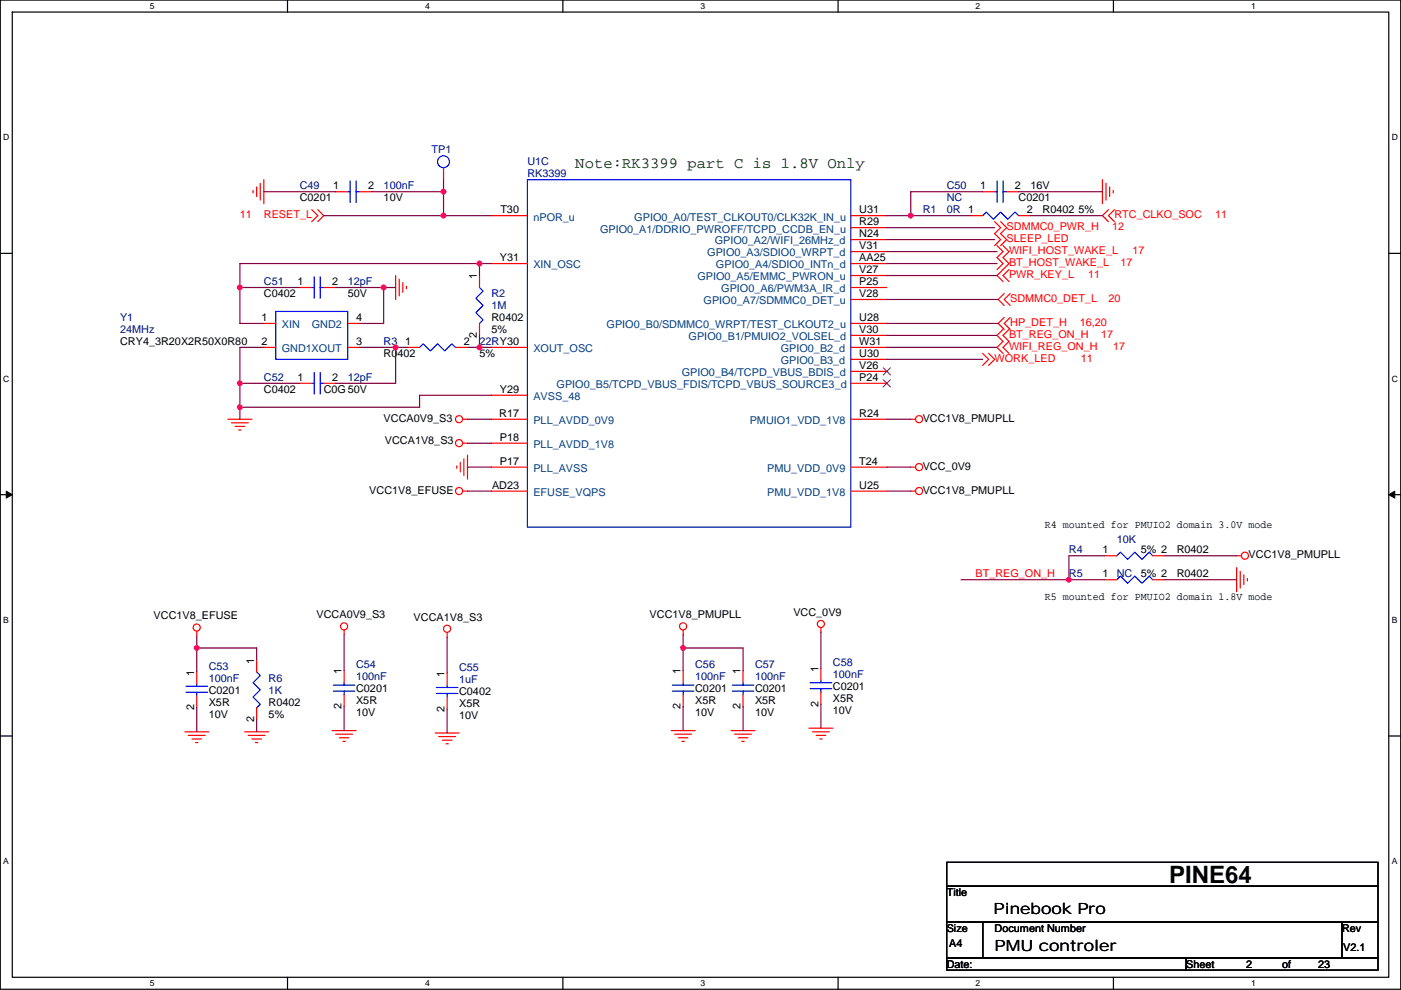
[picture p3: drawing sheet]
<svg xmlns="http://www.w3.org/2000/svg" width="297mm" height="210mm" viewBox="0 0 297 210" stroke-linecap="round" stroke-linejoin="round" font-family="sans-serif">
<path d="M.1 0h296.9v209.8h-296.9zM2.6 2.6h291.8v204.7h-291.8z" fill="none" stroke="#000" stroke-width=".25"/>
<g fill="#fff">
<path d="M31.8 .3h1v2h-1z"/>
<path d="M31.8 207.5h1v2.1h-1z"/>
</g>
<path d="M61 0v2.6M61 207.3v2.5" fill="none" stroke="#000" stroke-width=".25"/>
<g fill="#fff">
<path d="M90.1 .3h1v2h-1z"/>
<path d="M90.1 207.5h1v2.1h-1z"/>
</g>
<path d="M119.3 0v2.6M119.3 207.3v2.5" fill="none" stroke="#000" stroke-width=".25"/>
<g fill="#fff">
<path d="M148.5 .3h1v2h-1z"/>
<path d="M148.5 207.5h1v2.1h-1z"/>
</g>
<path d="M177.7 0v2.6M177.7 207.3v2.5" fill="none" stroke="#000" stroke-width=".25"/>
<g fill="#fff">
<path d="M206.9 .3h1v2h-1z"/>
<path d="M206.9 207.5h1v2.1h-1z"/>
</g>
<path d="M236.1 0v2.6M236.1 207.3v2.5" fill="none" stroke="#000" stroke-width=".25"/>
<g fill="#fff">
<path d="M265.2 .3h1v2h-1z"/>
<path d="M265.2 207.5h1v2.1h-1z"/>
<path d="M.7 28.2h1.3v2h-1.3z"/>
<path d="M295.1 28.2h1.3v2h-1.3z"/>
<path d="M.7 79.3h1.3v2.1h-1.3z"/>
<path d="M295.1 79.3h1.3v2.1h-1.3z"/>
</g>
<path d="M.1 53.7h2.5M294.4 53.7h2.6" fill="none" stroke="#000" stroke-width=".25"/>
<g fill="#fff">
<path d="M.7 130.5h1.2v2h-1.2z"/>
<path d="M295.1 130.5h1.2v2h-1.2z"/>
</g>
<path d="M.1 104.9h2.5M294.4 104.9h2.6" fill="none" stroke="#000" stroke-width=".25"/>
<g fill="#000" stroke="#000" stroke-width=".21">
<path d="M1.3 104.2l1.3 .7-1.3 .7z" fill-rule="evenodd"/>
<path d="M294.4 104.9l1.3-.7v1.4z" fill-rule="evenodd"/>
</g>
<g fill="#fff">
<path d="M.7 181.7h1.2v2h-1.2z"/>
<path d="M295.1 181.7h1.2v2h-1.2z"/>
</g>
<path d="M.1 156.1h2.5M294.4 156.1h2.6M200.7 195.6h7.6v7.6h-7.6zM200.7 182.9h91.5v5.1h-91.5zM200.7 188h91.5v7.6h-91.5zM208.3 195.6h76.2v7.6h-76.2zM284.5 195.6h7.7v7.6h-7.7zM200.7 203.2h50.8v2.6h-50.8zM251.5 203.2h40.7v2.6h-40.7z" fill="none" stroke="#000" stroke-width=".25"/>
<g fill="none" stroke="#f00" stroke-width=".25">
<path d="M54.4 39.6v2.1M55.2 38.9v3.5M55.9 38.1v5.1M94 35.6v2.5M233.7 38.1v5.1M234.5 38.9v3.5M235.3 39.6v2.1M53.7 40.4v.5M66.1 44.5l1.3 1.2-1.3 1.3M67.4 44.5l1.2 1.2-1.2 1.3M71.2 40.7h2.5M76.3 40.7h2.5"/>
<path d="M83.9 58.4v5.1M84.6 59.2v3.6M85.4 60v2M101.7 58.4v2.6M104.2 55.9h7.6M104.2 45.7h7.6M180.4 55.9h7.6M180.4 45.7h7.6M180.4 48.3h7.6M180.4 50.8h7.6M180.4 53.4h7.6M180.4 58.4h7.6"/>
<path d="M205.8 45.7h2.5M208.3 40.7h2.6M210.9 47l1.3 1.3-1.3 1.3 1.3 1.2-1.3 1.3M211.4 52.1l1.3 1.3-1.3 1.2 1.3 1.3-1.3 1.3M212.2 47l1.2 1.3-1.2 1.3 1.2 1.2-1.2 1.3M212.7 52.1l1.2 1.3-1.2 1.2 1.2 1.3-2.5 2.5 1.3 1.3M213.4 40.7h2.6M213.9 57.2l-1.2 1.2 1.2 1.3M216 45.7h2.5M235 44.5l-1.3 1.2 1.3 1.3M236 40.4v.5M236.3 44.5l-1.3 1.2 1.3 1.3"/>
<path d="M55.9 73.7h2.6M55.9 68.6h2.6M63.6 61h2.5M68.6 61h2.6M73.7 73.7h2.6M73.7 68.6h2.6M86.2 60.7v.5M86.4 73.7h2.6M96.6 73.7h2.5M101.7 68.6v2.5M104.2 73.7h7.6M180.4 73.7h7.6"/>
<path d="M180.4 61h7.6M180.4 68.6h7.6M180.4 78.8h7.6M180.4 76.2h7.6M180.4 71.1h7.6M180.4 63.5h7.6M208.3 75l1.3 1.2-1.3 1.3M209.6 75l1.3 1.2-1.3 1.3M212.7 69.9l-1.3 1.2 1.3 1.3-1.3 1.3 1.3 1.3M212.9 62.3l-1.3 1.2 1.3 1.3M212.9 67.3l-1.3 1.3 1.3 1.3M213.9 69.9l-1.2 1.2 1.2 1.3-1.2 1.3 1.2 1.3"/>
<path d="M214.2 62.3l-1.3 1.2 1.3 1.3M214.2 67.3l-1.3 1.3 1.3 1.3M48.3 88.9h5.1M49.1 89.7h3.5M49.8 90.4h2.1M50.6 91.2h.5M63.6 81.3h2.5M68.6 81.3h2.6M96.8 98.8v.5M97.6 98.1v2M98.1 94h1M98.1 88.9h1"/>
<path d="M98.4 97.3v3.6M99.1 96.5v5.1M104.2 94h7.6M104.2 88.9h7.6M104.2 99.1h7.6M104.2 83.8h7.6M180.4 88.9h7.6M180.4 99.1h7.6M180.4 81.3h7.6M193.1 88.9h1M193.1 99.1h1M98.1 104.2h1"/>
<path d="M104.2 104.2h7.6M180.4 104.2h7.6M193.1 104.2h1M234.2 117.9h2.6M244.4 117.9h2.5M262.2 117.9h1M41.7 133.9v1M54.4 140v2.5M73 133.6v1M94.8 134.1v1M144.8 133.6v1M174 133.1v1"/>
<path d="M234.2 123h2.6M244.4 123h2.5M262.2 120.4v5.1M263 121.2v3.5M263.7 121.9v2.1M264.5 122.7v.5M39.2 155.2h5.1M39.9 156h3.6M40.7 156.7h2M41.5 157.5h.5M41.7 142.5v2.6M41.7 147.6v2.5"/>
<path d="M51.9 155.2h5.1M52.6 156h3.6M53.4 156.7h2M54.2 157.5h.5M54.4 150.1v2.6M70.4 155h5.1M71.2 155.7h3.5M71.9 156.5h2.1M72.7 157.2h.5M73 142.3v2.5M73 147.3v2.6M92.3 155.5h5"/>
<path d="M93 156.2h3.6M93.8 157h2M94.5 157.8h.6M94.8 142.8v2.5M94.8 147.8v2.6M142.3 155h5.1M143.1 155.7h3.5M143.8 156.5h2.1M144.6 157.2h.5M144.8 142.3v2.5M144.8 147.3v2.6M155 155h5.1"/>
<path d="M155.8 155.7h3.5M156.5 156.5h2.1M157.3 157.2h.5M157.5 142.3v2.5M157.5 147.3v2.6M171.5 154.5h5.1M172.3 155.2h3.5M173 156h2.1M173.8 156.7h.5M174 141.8v2.5M174 146.8v2.6"/>
<circle cx="97.3" cy="94" r=".76"/>
<circle cx="97.3" cy="88.9" r=".76"/>
<circle cx="194.9" cy="88.9" r=".76"/>
<circle cx="194.9" cy="99.1" r=".76"/>
<circle cx="97.3" cy="104.1" r=".76"/>
<circle cx="194.9" cy="104.1" r=".76"/>
<circle cx="264" cy="117.9" r=".76"/>
<circle cx="41.7" cy="133.1" r=".76"/>
<circle cx="72.9" cy="132.8" r=".76"/>
<circle cx="94.8" cy="133.4" r=".76"/>
<circle cx="144.8" cy="132.8" r=".76"/>
<circle cx="174" cy="132.3" r=".76"/>
</g>
<g fill="none" stroke="#00f" stroke-width=".25">
<path d="M74.2 38.4v4.5M75.5 38.4v4.5M111.8 38.1h68.6v73.7h-68.6zM211.4 38.4v4.5M212.7 38.4v4.5M66.6 58.7v4.6M67.9 58.7v4.6M73.7 40.7h.5M75.5 40.7h.8M208.3 45.7l.8-.7 1.5 1.5 1.5-1.5 1.6 1.5 1.5-1.5 .8 .7M210.9 40.7h.5M212.7 40.7h.7"/>
<path d="M58.5 66.1h15.2v10.1h-15.2zM66.1 61h.5M66.6 79v4.6M67.9 79v4.6M67.9 61h.7M89 73.7l.7-.8 1.5 1.5 1.6-1.5 1.5 1.5 1.5-1.5 .8 .8M101.7 61l.7 .7-1.5 1.6 1.5 1.5-1.5 1.5 1.5 1.5-.7 .8M66.1 81.3h.5M67.9 81.3h.7M236.8 117.9l.8-.8 1.5 1.5 1.5-1.5 1.5 1.5 1.5-1.5 .8 .8M236.8 123l.8-.8 1.5 1.5 1.5-1.5 1.5 1.5 1.5-1.5 .8 .8M39.4 146.8h4.6"/>
<path d="M39.4 145.6h4.6M41.7 145.1v.5M41.7 146.8v.8M54.4 142.5l.8 .8-1.5 1.5 1.5 1.5-1.5 1.5 1.5 1.6-.8 .7M70.7 146.6h4.5M70.7 145.3h4.5M73 144.8v.5M73 146.6v.7M92.5 147.1h4.6M92.5 145.8h4.6M94.8 145.3v.5M94.8 147.1v.7"/>
<path d="M142.6 146.6h4.5M142.6 145.3h4.5M144.8 144.8v.5M144.8 146.6v.7M155.3 146.6h4.5M155.3 145.3h4.5M157.5 144.8v.5M157.5 146.6v.7M171.8 146.1h4.5M171.8 144.8h4.5M174 144.3v.5M174 146.1v.7"/>
<circle cx="94" cy="34.3" r="1.26"/>
</g>
<path d="M187.3 78l1.5 1.5M188.8 78l-1.6 1.5M187.3 80.5l1.5 1.6M188.8 80.5l-1.6 1.6" fill="none" stroke="#804000" stroke-width=".21"/>
<g fill="none" stroke="#800040" stroke-width=".25">
<path d="M94 38.1v7.6M55.9 40.7h15.3M68.6 45.7h35.6M78.8 40.7h15.2M101.7 55.9v2.5M104.2 55.9h-53.3v5.1h12.7M188 48.3h22.9M188 55.9h23.4M188 58.4h23.4M188 53.4h23.4M188 50.8h22.9M193.1 45.7h12.7"/>
<path d="M208.3 40.7h-15.2v5h-5.1M216 40.7h17.7M218.5 45.7h15.2M50.9 61v7.6h5M55.9 73.7h-5v7.6h12.7M71.2 61h12.7M76.3 73.7h10.1M81.3 61v7.6h-5M83.9 73.7v7.6h-12.7M99.1 73.7h5.1M101.7 71.1v2.6M188 76.2h20.3"/>
<path d="M188 73.7h23.4M188 71.1h23.4M188 68.6h23.6M188 63.5h23.6M50.9 81.3v7.6M99.1 99.1h5.1M99.1 94h5.1M99.1 88.9h5.1M104.2 83.8h-15.2v2.6h-38.1M188 88.9h5.1M188 99.1h5.1M99.1 104.2h5.1"/>
<path d="M188 104.2h5.1M234.2 117.9h-7.6v5.1M246.9 117.9h15.3M41.7 134.9v7.6M41.7 137.4h12.7v2.6M73 134.6v7.7M94.8 135.1v7.7M144.8 134.6v2.8h12.7v4.9M144.8 137.4v4.9M174 134.1v7.7M203.8 123h30.4M246.9 123h15.3"/>
<path d="M41.7 150.1v5.1M54.4 152.7v2.5M73 149.9v5.1M94.8 150.4v5.1M144.8 149.9v5.1M157.5 149.9v5.1M174 149.4v5.1"/>
</g>
<g fill="#f0f" stroke="#f0f" stroke-width=".25">
<circle cx="101.6" cy="73.7" r=".5"/>
<circle cx="94" cy="45.7" r=".5"/>
<circle cx="83.9" cy="73.7" r=".5"/>
<circle cx="101.6" cy="55.9" r=".5"/>
<circle cx="50.8" cy="81.3" r=".5"/>
<circle cx="50.8" cy="61" r=".5"/>
<circle cx="81.3" cy="61" r=".5"/>
<circle cx="193.1" cy="45.7" r=".5"/>
<circle cx="94" cy="40.6" r=".5"/>
<circle cx="41.7" cy="137.4" r=".5"/>
<circle cx="50.8" cy="86.4" r=".5"/>
<circle cx="144.8" cy="137.4" r=".5"/>
<circle cx="226.6" cy="122.9" r=".5"/>
</g>
<text font-size="5.1" x="247.9" y="187.2">PINE64</text>
<text font-size="3.3" fill="#004000" x="122" y="35.7">Note:RK3399 part C is 1.8V Only</text>
<g font-size="3.3">
<text x="210.6" y="193.9">Pinebook Pro</text>
<text x="210.9" y="201.8">PMU controler</text>
</g>
<g font-size="2.3" fill="#000080">
<text x="91.5" y="32.6">TP1</text>
<text x="111.8" y="35.1">U1C</text>
<text x="63.6" y="40.2">C49</text>
<text x="81.3" y="40.2">100nF</text>
<text x="111.8" y="37.6">RK3399</text>
<text x="200.7" y="40.2">C50</text>
<text x="195.6" y="45.3">R1</text>
<text x="200.7" y="45.3">0R</text>
<text x="200.7" y="42.7">NC</text>
<text x="55.9" y="60.5">C51</text>
<text x="73.7" y="60.5">12pF</text>
<text x="104.2" y="63">R2</text>
<text x="104.2" y="65.6">1M</text>
<text x="25.5" y="68.1">Y1</text>
<text x="25.5" y="70.7">24MHz</text>
<text x="81.3" y="73.2">R3</text>
<text x="101.7" y="73.2">22RY30</text>
<text x="55.9" y="80.8">C52</text>
<text x="73.7" y="80.8">12pF</text>
<text x="226.6" y="117.4">R4</text>
<text x="236.8" y="115.1">10K</text>
<text x="226.6" y="122.5">R5</text>
<text x="236.8" y="122.5">NC</text>
<text x="44.3" y="142">C53</text>
<text x="75.5" y="141.8">C54</text>
<text x="97.3" y="142.3">C55</text>
<text x="147.4" y="141.8">C56</text>
<text x="160.1" y="141.8">C57</text>
<text x="176.6" y="141.3">C58</text>
<text x="176.6" y="143.8">100nF</text>
<text x="44.3" y="144.6">100nF</text>
<text x="57" y="144.6">R6</text>
<text x="57" y="147.1">1K</text>
<text x="75.5" y="144.3">100nF</text>
<text x="97.3" y="144.8">1uF</text>
<text x="147.4" y="144.3">100nF</text>
<text x="160.1" y="144.3">100nF</text>
</g>
<g font-size="2.3">
<text x="70.7" y="40.1">1</text>
<text x="78" y="40.1">2</text>
<text x="207.8" y="40.1">1</text>
<text x="215.2" y="40.1">2</text>
<text x="218.5" y="40.2">16V</text>
<text x="63.6" y="42.7">C0201</text>
<text x="81.3" y="42.7">10V</text>
<text x="106.1" y="45.2">T30</text>
<text x="182.2" y="47.8">R29</text>
<text x="182.2" y="45.2">U31</text>
<text x="205.3" y="45.2">1</text>
<text x="216" y="42.7">C0201</text>
<text x="217.7" y="45.2">2</text>
<text x="221" y="45.3">R0402 5%</text>
<text x="182.2" y="52.8">V31</text>
<text x="182.2" y="50.3">N24</text>
<text x="101.1" y="59.2" transform="rotate(-90 101.1 59.2)">1</text>
<text x="106" y="55.4">Y31</text>
<text x="182.2" y="55.4">AA25</text>
<text x="182.2" y="57.9">V27</text>
<text x="55.9" y="63">C0402</text>
<text x="63.1" y="60.5">1</text>
<text x="70.4" y="60.5">2</text>
<text x="73.7" y="63">50V</text>
<text x="182.2" y="63">V28</text>
<text x="182.2" y="60.5">P25</text>
<text x="55.4" y="68.1">1</text>
<text x="75.5" y="68.1">4</text>
<text x="101.1" y="71.7" transform="rotate(-90 101.1 71.7)">2</text>
<text x="104.2" y="68.1">R0402</text>
<text x="104.2" y="70.7">5%</text>
<text x="182.2" y="68.1">U28</text>
<text x="182.2" y="70.6">V30</text>
<text x="25.5" y="73.2">CRY4_3R20X2R50X0R80</text>
<text x="55.4" y="73.2">2</text>
<text x="75.5" y="73.2">3</text>
<text x="81.3" y="75.7">R0402</text>
<text x="85.9" y="73.2">1</text>
<text x="98.4" y="73.2">2</text>
<text x="101.7" y="75.7">5%</text>
<text x="182.2" y="75.7">U30</text>
<text x="182.2" y="73.2">W31</text>
<text x="55.9" y="83.4">C0402</text>
<text x="63.1" y="80.8">1</text>
<text x="68.6" y="83.4">C0G50V</text>
<text x="70.4" y="80.8">2</text>
<text x="106" y="83.3">Y29</text>
<text x="182.2" y="80.8">P24</text>
<text x="182.2" y="78.2">V26</text>
<text x="81.3" y="89.5">VCCA0V9_S3</text>
<text x="105.9" y="88.4">R17</text>
<text x="182.2" y="88.4">R24</text>
<text x="195.6" y="89.5">VCC1V8_PMUPLL</text>
<text x="81.6" y="94.3">VCCA1V8_S3</text>
<text x="106" y="93.5">P18</text>
<text x="106" y="98.6">P17</text>
<text x="182.2" y="98.6">T24</text>
<text x="195.6" y="99.6">VCC_0V9</text>
<text x="78.3" y="104.7">VCC1V8_EFUSE</text>
<text x="104.3" y="103.6">AD23</text>
<text x="182.2" y="103.6">U25</text>
<text x="195.6" y="104.7">VCC1V8_PMUPLL</text>
<text x="221.5" y="112.1">R4 mounted for PMUIO2 domain 3.0V mode</text>
<text x="233.7" y="117.3">1</text>
<text x="241.9" y="117.4">5% 2</text>
<text x="249.5" y="117.4">R0402</text>
<text x="264.7" y="118.4">VCC1V8_PMUPLL</text>
<text x="233.7" y="122.4">1</text>
<text x="241.9" y="122.5">5% 2</text>
<text x="249.5" y="122.5">R0402</text>
<text x="32.6" y="131.4">VCC1V8_EFUSE</text>
<text x="67.1" y="131.1">VCCA0V9_S3</text>
<text x="87.7" y="131.6">VCCA1V8_S3</text>
<text x="137.7" y="131.1">VCC1V8_PMUPLL</text>
<text x="168.2" y="130.6">VCC_0V9</text>
<text x="221.5" y="127.3">R5 mounted for PMUIO2 domain 1.8V mode</text>
<text x="41.2" y="143.3" transform="rotate(-90 41.2 143.3)">1</text>
<text x="53.9" y="140.7" transform="rotate(-90 53.9 140.7)">1</text>
<text x="72.4" y="143" transform="rotate(-90 72.4 143)">1</text>
<text x="94.3" y="143.5" transform="rotate(-90 94.3 143.5)">1</text>
<text x="144.3" y="143" transform="rotate(-90 144.3 143)">1</text>
<text x="157" y="143" transform="rotate(-90 157 143)">1</text>
<text x="173.5" y="142.5" transform="rotate(-90 173.5 142.5)">1</text>
<text x="44.3" y="147.1">C0201</text>
<text x="44.3" y="149.6">X5R</text>
<text x="57" y="149.6">R0402</text>
<text x="75.5" y="146.9">C0201</text>
<text x="75.5" y="149.4">X5R</text>
<text x="97.3" y="147.4">C0402</text>
<text x="97.3" y="149.9">X5R</text>
<text x="147.4" y="146.9">C0201</text>
<text x="147.4" y="149.4">X5R</text>
<text x="160.1" y="146.9">C0201</text>
<text x="160.1" y="149.4">X5R</text>
<text x="173.5" y="149.9" transform="rotate(-90 173.5 149.9)">2</text>
<text x="176.6" y="146.3">C0201</text>
<text x="176.6" y="148.9">X5R</text>
<text x="41.2" y="150.7" transform="rotate(-90 41.2 150.7)">2</text>
<text x="44.3" y="152.2">10V</text>
<text x="53.9" y="153.2" transform="rotate(-90 53.9 153.2)">2</text>
<text x="57" y="152.2">5%</text>
<text x="72.4" y="150.4" transform="rotate(-90 72.4 150.4)">2</text>
<text x="75.5" y="151.9">10V</text>
<text x="94.3" y="150.9" transform="rotate(-90 94.3 150.9)">2</text>
<text x="97.3" y="152.4">10V</text>
<text x="144.3" y="150.4" transform="rotate(-90 144.3 150.4)">2</text>
<text x="147.4" y="151.9">10V</text>
<text x="157" y="150.4" transform="rotate(-90 157 150.4)">2</text>
<text x="160.1" y="151.9">10V</text>
<text x="176.6" y="151.4">10V</text>
<text x="200.7" y="190">Title</text>
<text x="200.7" y="197.7">Size</text>
<text x="210.9" y="197.7">Document Number</text>
<text x="284.5" y="197.7">Rev</text>
<text x="201.2" y="201">A4</text>
<text x="284.8" y="201.7">V2.1</text>
<text x="200.7" y="205.3">Date:</text>
<text x="251.5" y="205.3">Sheet</text>
<text x="264.2" y="205.3">2</text>
<text x="271.8" y="205.3">of</text>
<text x="279.5" y="205.3">23</text>
</g>
<g font-size="2.3" fill="#f00">
<text x="50.9" y="46.3">11</text>
<text x="55.9" y="46.3">RESET_L</text>
<text x="236.3" y="46.3">RTC_CLKO_SOC</text>
<text x="257.6" y="46.3">11</text>
<text x="213.4" y="48.8">SDMMC0_PWR_H</text>
<text x="213.4" y="51.4">SLEEP_LED</text>
<text x="213.9" y="53.9">WIFI_HOST_WAKE_L</text>
<text x="235.8" y="48.8">12</text>
<text x="240.1" y="53.9">17</text>
<text x="213.9" y="59">PWR_KEY_L</text>
<text x="213.9" y="56.4">BT_HOST_WAKE_L</text>
<text x="230.7" y="59">11</text>
<text x="237.5" y="56.4">17</text>
<text x="214.2" y="64.1">SDMMC0_DET_L</text>
<text x="235" y="64.1">20</text>
<text x="213.9" y="71.7">BT_REG_ON_H</text>
<text x="214.2" y="69.1">HP_DET_H</text>
<text x="228.9" y="69.1">16,20</text>
<text x="233.5" y="71.7">17</text>
<text x="210.9" y="76.8">WORK_LED</text>
<text x="213.9" y="74.2">WIFI_REG_ON_H</text>
<text x="229.2" y="76.8">11</text>
<text x="236" y="74.2">17</text>
<text x="206.8" y="122.3">BT_REG_ON_H</text>
</g>
<g font-size="2.3" fill="#004080">
<text x="113.1" y="46.8">nPOR_u</text>
<text x="134.5" y="46.8">GPIO0_A0/TEST_CLKOUT0/CLK32K_IN_u</text>
<text x="127.2" y="49.3">GPIO0_A1/DDRIO_PWROFF/TCPD_CCDB_EN_u</text>
<text x="151.5" y="51.9">GPIO0_A2/WIFI_26MHz_d</text>
<text x="113.1" y="56.9">XIN_OSC</text>
<text x="147.9" y="59.5">GPIO0_A5/EMMC_PWRON_u</text>
<text x="150" y="54.4">GPIO0_A3/SDIO0_WRPT_d</text>
<text x="151.8" y="56.9">GPIO0_A4/SDIO0_INTn_d</text>
<text x="149.2" y="64.6">GPIO0_A7/SDMMC0_DET_u</text>
<text x="152.9" y="62">GPIO0_A6/PWM3A_IR_d</text>
<text x="59.8" y="69.6">XIN</text>
<text x="66.1" y="69.6">GND2</text>
<text x="128.6" y="69.6">GPIO0_B0/SDMMC0_WRPT/TEST_CLKOUT2_u</text>
<text x="59.8" y="74.7">GND1XOUT</text>
<text x="113.1" y="74.7">XOUT_OSC</text>
<text x="146" y="72.2">GPIO0_B1/PMUIO2_VOLSEL_d</text>
<text x="165.5" y="77.3">GPIO0_B3_d</text>
<text x="165.5" y="74.7">GPIO0_B2_d</text>
<text x="118" y="82.3">GPIO0_B5/TCPD_VBUS_FDIS/TCPD_VBUS_SOURCE3_d</text>
<text x="144.6" y="79.8">GPIO0_B4/TCPD_VBUS_BDIS_d</text>
<text x="113.1" y="90">PLL_AVDD_0V9</text>
<text x="113.1" y="84.9">AVSS_48</text>
<text x="159" y="90">PMUIO1_VDD_1V8</text>
<text x="113.1" y="95">PLL_AVDD_1V8</text>
<text x="113.1" y="100.1">PLL_AVSS</text>
<text x="162.6" y="100.1">PMU_VDD_0V9</text>
<text x="113.1" y="105.2">EFUSE_VQPS</text>
<text x="162.6" y="105.2">PMU_VDD_1V8</text>
</g>
<g font-size="1.8">
<text x="31.8" y="1.9">5</text>
<text x="90.1" y="1.9">4</text>
<text x="148.5" y="1.9">3</text>
<text x="206.9" y="1.9">2</text>
<text x="265.2" y="1.9">1</text>
<text x=".7" y="29.8">D</text>
<text x="295.1" y="29.8">D</text>
<text x=".7" y="81">C</text>
<text x="295.1" y="81">C</text>
<text x=".7" y="132.1">B</text>
<text x="295.1" y="132.1">B</text>
<text x=".7" y="183.3">A</text>
<text x="295.1" y="183.3">A</text>
<text x="31.8" y="209.2">5</text>
<text x="90.1" y="209.2">4</text>
<text x="148.5" y="209.2">3</text>
<text x="206.9" y="209.2">2</text>
<text x="265.2" y="209.2">1</text>
</g>
</svg>
